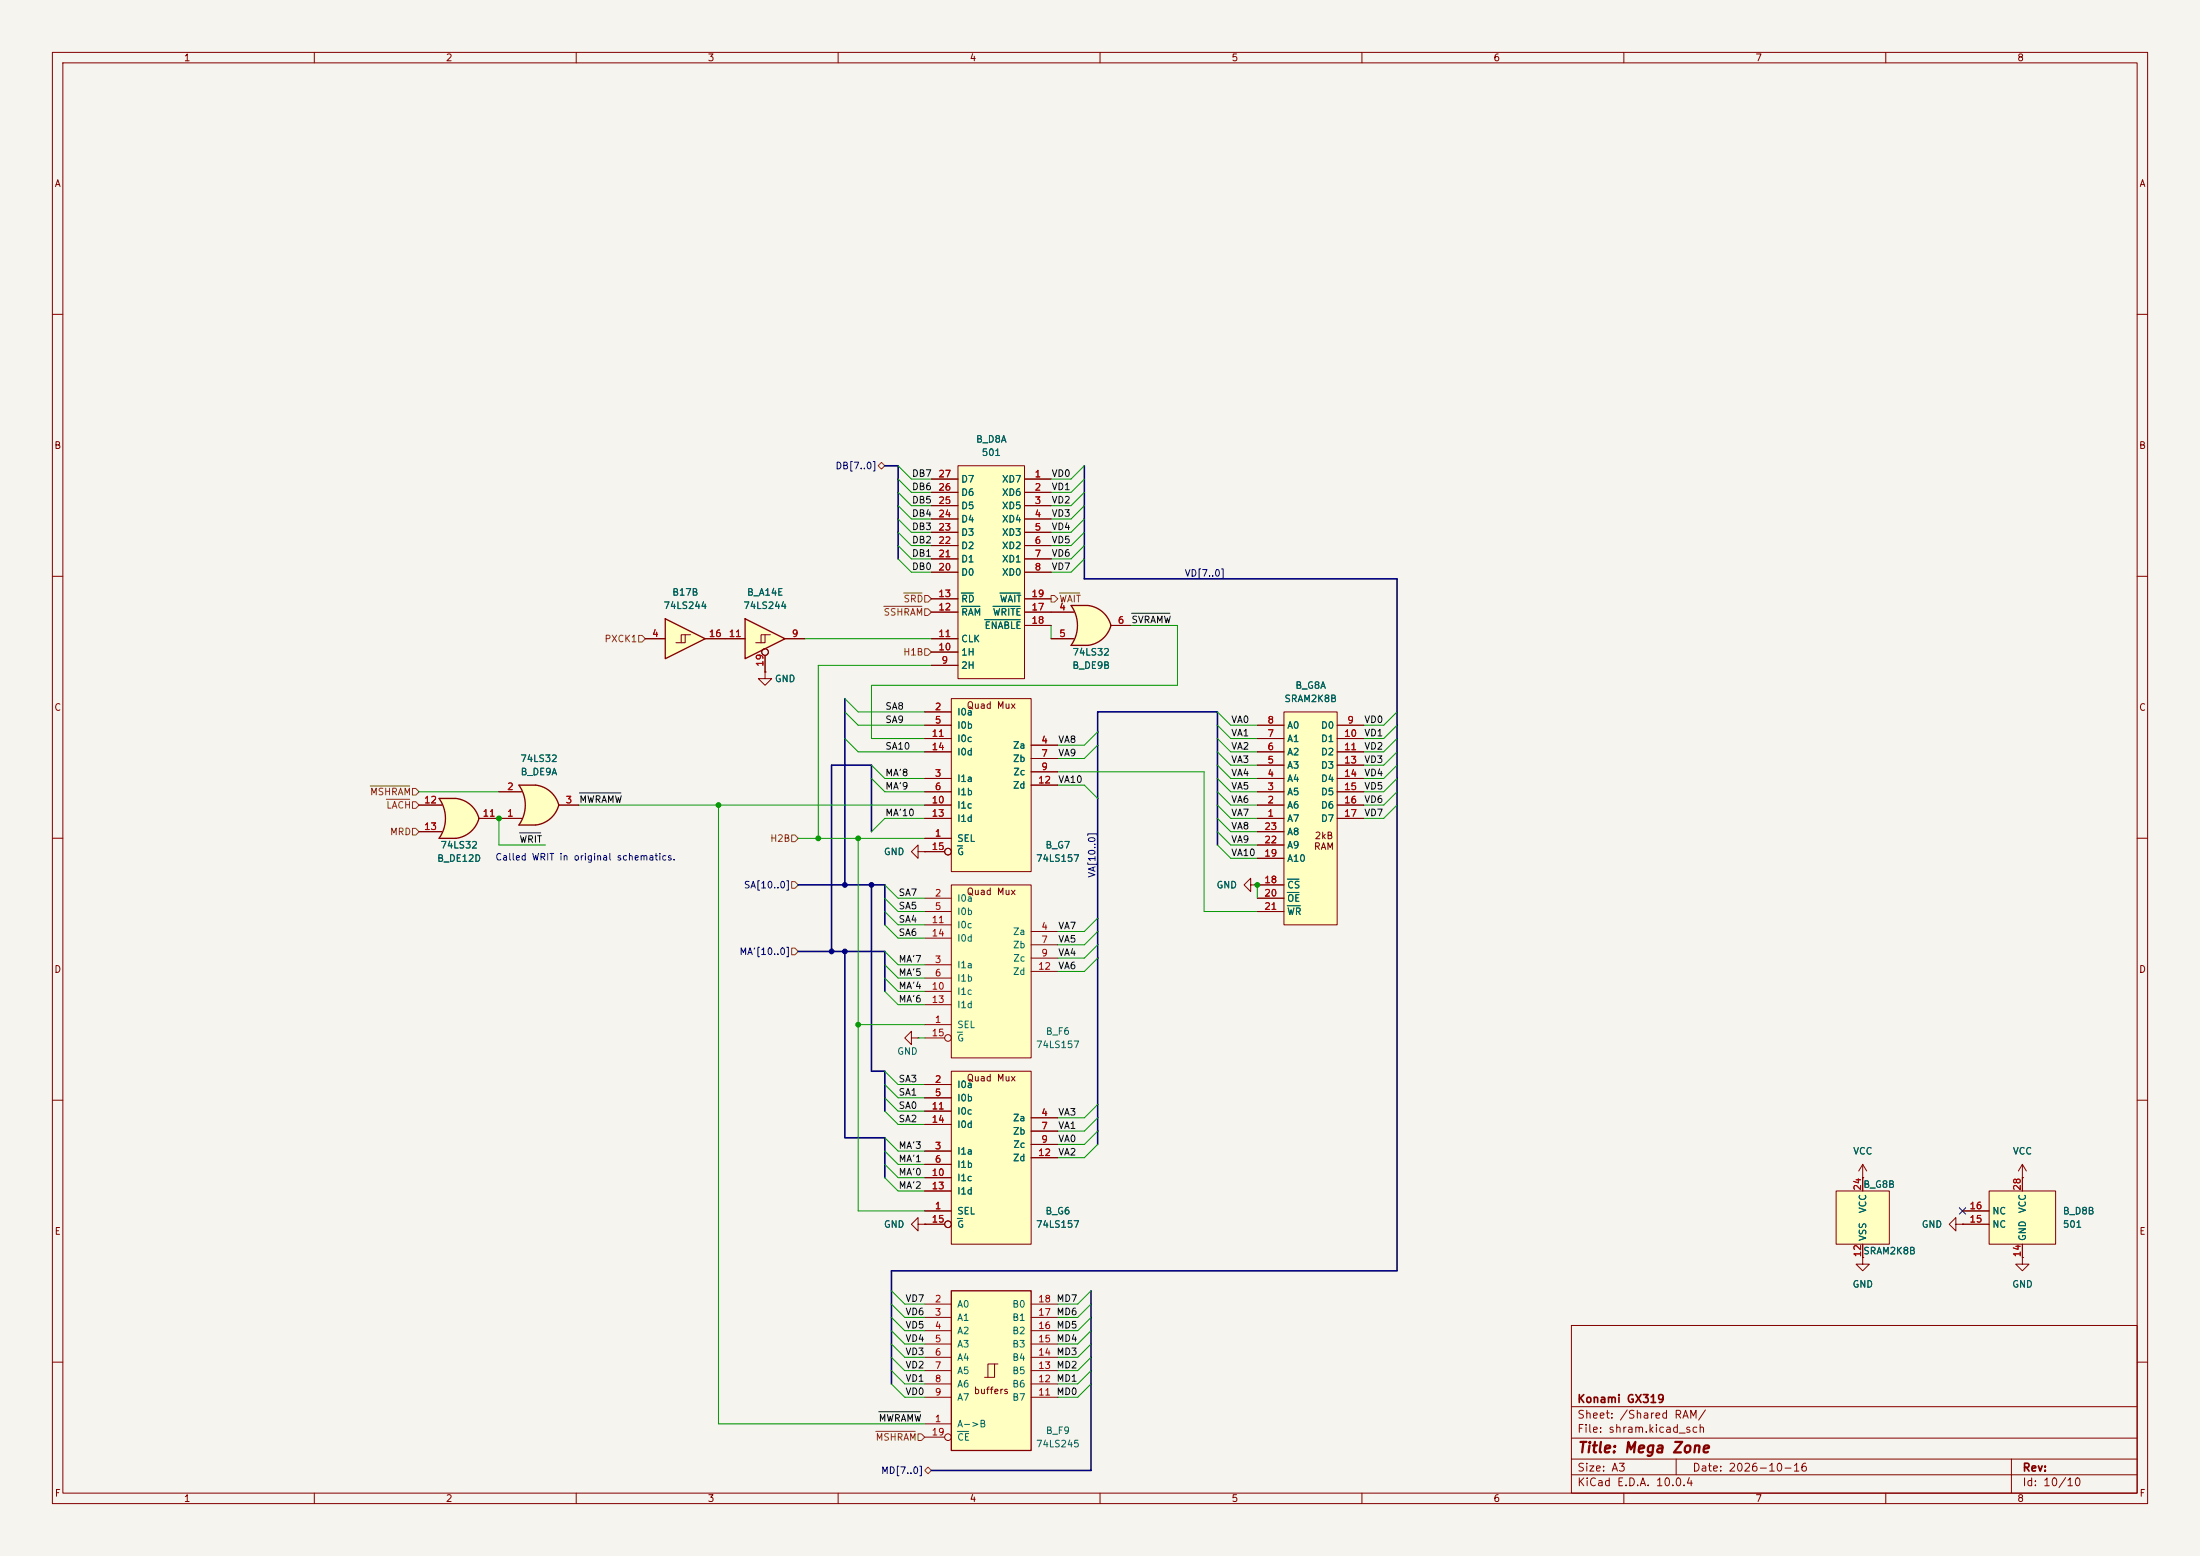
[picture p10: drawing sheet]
<svg xmlns="http://www.w3.org/2000/svg" width="420mm" height="297mm" viewBox="0 0 420 297" stroke-linecap="round" stroke-linejoin="round" font-family="sans-serif">
<path d="M0 0h420v297h-420z" fill="#f5f4ef" stroke="#f5f4ef" stroke-width=".19"/>
<g fill="none" stroke="#840000" stroke-width=".19">
<path d="M10 10h400v277h-400zM12 12h396v273h-396zM60 10v2M110 10v2M160 10v2M210 10v2M260 10v2M310 10v2M360 10v2M10 60h2M408 60h2M10 110h2"/>
<path d="M408 110h2M10 160h2M408 160h2M10 210h2M408 210h2M300 253h108v32h-108zM10 260h2M300 278.5h108M300 274.5h108M300 268.5h108M320 278.5v3M384 278.5v6.5"/>
<path d="M408 260h2M60 285v2M110 285v2M160 285v2M210 285v2M260 285v2M300 281.5h108M310 285v2M360 285v2"/>
</g>
<path d="M379.7 227.3h12.7v10.2h-12.7z" fill="#ffffc2"/>
<path d="M374.6 233.7h5.1M374.6 231.1h5.1M379.7 227.3h12.7v10.2h-12.7zM386.1 224.8v2.5M386.1 237.5v2.5" fill="none" stroke="#840000" stroke-width=".19"/>
<path d="M127 118.1l7.6 3.8-7.6 3.8z" fill="#ffffc2"/>
<path d="M127 118.1l7.6 3.8-7.6 3.8z" fill="none" stroke="#840000" stroke-width=".25"/>
<path d="M123.2 121.9h3.8M130.8 121.2v1.5h-1.8M131.8 121.2h-1.8v1.5M134.6 121.9h3.8" fill="none" stroke="#840000" stroke-width=".19"/>
<path d="M83.8 152.4h3.2M83.8 160h3.2" fill="none" stroke="#ffffc2" stroke-width=".19"/>
<g fill="#ffffc2" stroke="#ffffc2" stroke-width=".19">
<path d="M86.4 154.9l5 1.3a5.2 5.2 0 0 1-4.4 3.8z"/>
<path d="M87 152.4a5.1 5.1 0 0 1 4.4 3.8l-4.9 1.3z"/>
</g>
<path d="M83.8 152.4h3.2v7.6h-3.2a6.7 6.7 0 0 0 0-7.6z" fill="#ffffc2"/>
<path d="M83.8 152.4h3.2a5.1 5.1 0 0 1 4.4 3.8 5.2 5.2 0 0 1-4.4 3.8h-3.2a6.6 6.6 0 0 0 0-7.6z" fill="none" stroke="#840000" stroke-width=".25"/>
<path d="M80 153.7h4.3M80 158.8h4.3M91.4 156.2h3.8" fill="none" stroke="#840000" stroke-width=".19"/>
<path d="M350.5 227.3h10.2v10.2h-10.2z" fill="#ffffc2"/>
<path d="M350.5 227.3h10.2v10.2h-10.2zM355.6 224.8v2.5M355.6 237.5v2.5" fill="none" stroke="#840000" stroke-width=".19"/>
<path d="M99.1 157.5h3.1M99.1 149.9h3.1" fill="none" stroke="#ffffc2" stroke-width=".19"/>
<g fill="#ffffc2" stroke="#ffffc2" stroke-width=".19">
<path d="M102.3 149.9a5.2 5.2 0 0 1 4.4 3.8l-5 1.3z"/>
<path d="M101.7 152.4l5 1.3a5.1 5.1 0 0 1-4.4 3.8z"/>
</g>
<path d="M99.1 149.9h3.1v7.6h-3.1a6.6 6.6 0 0 0 0-7.6z" fill="#ffffc2"/>
<path d="M102.2 149.9h-3.1a6.6 6.6 0 0 1 0 7.6h3.1M102.3 149.9a5.2 5.2 0 0 1 4.4 3.8 5.2 5.2 0 0 1-4.4 3.8" fill="none" stroke="#840000" stroke-width=".25"/>
<path d="M95.2 156.2h4.4M95.2 151.1h4.4M106.7 153.7h3.8" fill="none" stroke="#840000" stroke-width=".19"/>
<path d="M204.5 115.6h3.1M204.5 123.2h3.1" fill="none" stroke="#ffffc2" stroke-width=".19"/>
<g fill="#ffffc2" stroke="#ffffc2" stroke-width=".19">
<path d="M207.1 118l5 1.4a5.2 5.2 0 0 1-4.4 3.8z"/>
<path d="M207.7 115.6a5.1 5.1 0 0 1 4.4 3.8l-5 1.3z"/>
</g>
<path d="M204.5 115.6h3.1v7.6h-3.1a6.7 6.7 0 0 0 0-7.6z" fill="#ffffc2"/>
<path d="M204.5 115.6h3.1a5.1 5.1 0 0 1 4.5 3.8 5.2 5.2 0 0 1-4.4 3.8h-3.2a6.6 6.6 0 0 0 0-7.6z" fill="none" stroke="#840000" stroke-width=".25"/>
<g fill="none" stroke="#840000" stroke-width=".19">
<path d="M200.7 116.8h4.3M212.1 119.4h3.8M200.7 121.9h4.3M355.6 224.8h.1M355.6 222.2l-.8 1.3M355.6 222.2l.8 1.3M355.6 222.2v2.6M386.1 224.8h.1M386.1 222.2l-.8 1.3M386.1 222.2l.7 1.3M386.1 222.2v2.6M355.6 240v1.3h1.3l-1.3 1.3-1.3-1.3h1.3"/>
<path d="M355.6 240h.1M386.1 240v1.3h1.2l-1.2 1.3-1.3-1.3h1.3M386.1 240h.1"/>
</g>
<path d="M181.6 246.4h15.2v30.5h-15.2z" fill="#ffffc2"/>
<g fill="none" stroke="#840000" stroke-width=".19">
<path d="M176.5 248.9h5.1M176.5 251.5h5.1M176.5 254h5.1M176.5 256.5h5.1M176.5 259.1h5.1M196.8 248.9h5.1M196.8 251.5h5.1M196.8 254h5.1M196.8 256.5h5.1M196.8 259.1h5.1M176.5 271.8h5.1M176.5 261.6h5.1"/>
<path d="M176.5 264.2h5.1M176.5 266.7h5.1M176.5 274.3h3.8M189.9 260.3h-1.3v2.6M190.5 260.3h-.6v2.6h-1.9M196.8 261.6h5.1M196.8 264.2h5.1M196.8 266.7h5.1"/>
<circle cx="181" cy="274.3" r=".63"/>
</g>
<path d="M181.6 246.4h15.2v30.5h-15.2z" fill="none" stroke="#840000" stroke-width=".25"/>
<path d="M182.8 273.2h2.1" fill="none" stroke="#006464" stroke-width=".19"/>
<path d="M181.6 133.4h15.2v33h-15.2z" fill="#ffffc2"/>
<g fill="none" stroke="#840000" stroke-width=".19">
<path d="M176.5 135.9h5.1M176.5 138.4h5.1M181.6 133.4h15.2v33h-15.2zM176.5 148.6h5.1M176.5 151.1h5.1M176.5 153.7h5.1M176.5 141h5.1M176.5 156.2h5.1M176.5 143.5h5.1M196.8 142.2h5.1M196.8 144.8h5.1M196.8 147.3h5.1"/>
<path d="M196.8 149.9h5.1M176.5 160h5.1M176.5 162.6h3.8"/>
<circle cx="181" cy="162.6" r=".63"/>
</g>
<path d="M182.8 161.5h1" fill="none" stroke="#006464" stroke-width=".19"/>
<path d="M182.9 88.9h12.7v40.6h-12.7z" fill="#ffffc2"/>
<g fill="none" stroke="#840000" stroke-width=".19">
<path d="M177.8 91.4h5.1M177.8 94h5.1M177.8 96.5h5.1M177.8 99.1h5.1M182.9 88.9h12.7v40.6h-12.7zM195.6 91.4h5.1M195.6 94h5.1M195.6 96.5h5.1M195.6 99.1h5.1M177.8 101.6h5.1M177.8 104.1h5.1M177.8 106.7h5.1"/>
<path d="M177.8 109.2h5.1M177.8 116.8h5.1M177.8 114.3h5.1M195.6 101.6h5.1M195.6 104.1h5.1M195.6 106.7h5.1M195.6 109.2h5.1M195.6 116.8h5.1M195.6 114.3h5.1M195.6 119.4h5.1M177.8 127h5.1M177.8 124.5h5.1"/>
<path d="M177.8 121.9h5.1M238.8 168.9v-1.3l-1.3 1.3 1.3 1.3v-1.3h1.2M240 168.9h.1"/>
</g>
<path d="M183.5 115.7h3.6M183.5 113.2h2.3M188 118.3h6.7M189.6 115.7h5.1M190.9 113.2h3.8" fill="none" stroke="#006464" stroke-width=".19"/>
<path d="M245.1 135.9h10.2v40.6h-10.2z" fill="#ffffc2"/>
<g fill="none" stroke="#840000" stroke-width=".19">
<path d="M240 138.4h5.1M245.1 135.9h10.2v40.6h-10.2zM255.3 138.4h5M240 156.2h5.1M240 153.7h5.1M240 151.1h5.1M240 148.6h5.1M240 146.1h5.1M240 143.5h5.1M240 141h5.1M240 158.8h5.1M255.3 156.2h5"/>
<path d="M255.3 153.7h5M255.3 151.1h5M255.3 148.6h5M255.3 146.1h5M255.3 143.5h5M255.3 141h5M240 168.9h5.1M240 163.8h5.1M240 171.5h5.1M240 174h5.1M240 161.3h5.1"/>
</g>
<path d="M245.7 167.8h2.3M245.7 170.3h2.3M245.7 172.9h2.5" fill="none" stroke="#006464" stroke-width=".19"/>
<path d="M181.6 168.9h15.2v33h-15.2z" fill="#ffffc2"/>
<g fill="none" stroke="#840000" stroke-width=".19">
<path d="M176.5 171.5h5.1M176.5 174h5.1M176.5 176.5h5.1M176.5 179.1h5.1M181.6 168.9h15.2v33h-15.2zM196.8 177.8h5.1M174 198.1v-1.2l-1.3 1.2 1.3 1.3v-1.3h1.3M175.3 198.1h.1M176.5 195.6h5.1M176.5 184.2h5.1M176.5 186.7h5.1M176.5 189.2h5.1"/>
<path d="M176.5 191.8h5.1M176.5 198.1h3.8M196.8 180.3h5.1M196.8 182.9h5.1M196.8 185.4h5.1"/>
<circle cx="181" cy="198.1" r=".63"/>
</g>
<path d="M182.8 197h1" fill="none" stroke="#006464" stroke-width=".19"/>
<path d="M181.6 204.5h15.2v33h-15.2z" fill="#ffffc2"/>
<g fill="none" stroke="#840000" stroke-width=".19">
<path d="M175.3 162.6v-1.3l-1.3 1.3 1.3 1.2v-1.2h1.2M176.5 162.6h.1M176.5 207h5.1M176.5 219.7h5.1M176.5 209.6h5.1M176.5 212.1h5.1M176.5 214.6h5.1M181.6 204.5h15.2v33h-15.2zM196.8 213.4h5.1M196.8 215.9h5.1M196.8 218.4h5.1M175.3 233.7v-1.3l-1.3 1.3 1.3 1.2v-1.2h1.2"/>
<path d="M176.5 233.7h.1M176.5 231.1h5.1M176.5 222.2h5.1M176.5 224.8h5.1M176.5 227.3h5.1M176.5 233.7h3.8M196.8 221h5.1"/>
<circle cx="181" cy="233.7" r=".63"/>
</g>
<path d="M182.8 232.6h1" fill="none" stroke="#006464" stroke-width=".19"/>
<path d="M142.2 118.1l7.7 3.8-7.7 3.8z" fill="#ffffc2"/>
<path d="M142.2 118.1l7.7 3.8-7.7 3.8z" fill="none" stroke="#840000" stroke-width=".25"/>
<g fill="none" stroke="#840000" stroke-width=".19">
<path d="M177.8 91.4h5.1M177.8 94h5.1M177.8 96.5h5.1M177.8 99.1h5.1M195.6 91.4h5.1M195.6 94h5.1M195.6 96.5h5.1M195.6 99.1h5.1M177.8 116.8h5.1M177.8 101.6h5.1M177.8 104.1h5.1M177.8 106.7h5.1"/>
<path d="M177.8 109.2h5.1M177.8 114.3h5.1M195.6 116.8h9.4M195.6 119.4h5.1M195.6 101.6h5.1M195.6 104.1h5.1M195.6 106.7h5.1M195.6 109.2h5.1M195.6 114.3h5.1M212.1 119.4h3.8M123.2 121.9h3.8M134.6 121.9h7.6"/>
<path d="M146 121.2v1.5h-1.7M146 128.3v1.2h1.3l-1.3 1.3-1.2-1.3h1.2M146 128.3h.1M146 125.1v3.2M147.1 121.2h-1.8v1.5M149.9 121.9h3.8M176.5 135.9h5.1M176.5 138.4h5.1M177.8 121.9h5.1M177.8 127h5.1M177.8 124.5h5.1M200.7 121.9h4.3"/>
<path d="M240 138.4h5.1M255.3 138.4h5M80 153.7h4.3M80 158.8h4.3M91.4 156.2h8.2M95.2 151.1h4.4M106.7 153.7h3.8M176.5 156.2h5.1M176.5 151.1h5.1M176.5 153.7h5.1M176.5 148.6h5.1M176.5 141h5.1"/>
<path d="M176.5 143.5h5.1M196.8 142.2h5.1M196.8 144.8h5.1M196.8 147.3h5.1M196.8 149.9h5.1M240 156.2h5.1M240 151.1h5.1M240 153.7h5.1M240 158.8h5.1M240 148.6h5.1M240 141h5.1M240 143.5h5.1"/>
<path d="M240 146.1h5.1M255.3 156.2h5M255.3 151.1h5M255.3 153.7h5M255.3 148.6h5M255.3 141h5M255.3 143.5h5M255.3 146.1h5M176.5 162.6h.1M176.5 160h5.1M176.5 162.6h3.8M240 168.9h.1"/>
<path d="M240 168.9h5.1M240 163.8h5.1M240 171.5h5.1M240 174h5.1M240 161.3h5.1M176.5 207h5.1M176.5 219.7h5.1M176.5 209.6h5.1M176.5 212.1h5.1M176.5 214.6h5.1M196.8 213.4h5.1M196.8 215.9h5.1"/>
<path d="M196.8 218.4h5.1M176.5 233.7h.1M176.5 231.1h5.1M176.5 222.2h5.1M176.5 224.8h5.1M176.5 227.3h5.1M176.5 233.7h3.8M196.8 221h5.1M355.6 224.8h.1M355.6 224.8v2.5M355.6 237.5v2.5M373.4 233.7v-1.3l-1.3 1.3 1.3 1.2v-1.2h1.2"/>
<path d="M374.6 233.7h.1M374.6 231.1h5.1M374.6 233.7h5.1M386.1 224.8h.1M386.1 224.8v2.5M386.1 237.5v2.5M355.6 240h.1M386.1 240h.1"/>
<circle cx="146" cy="124.5" r=".63"/>
<circle cx="181" cy="162.6" r=".63"/>
<circle cx="181" cy="233.7" r=".63"/>
</g>
<g fill="none" stroke="#725600" stroke-width=".19">
<path d="M167.6 88.9l.7-.6 .6 .6-.6 .6zM168.7 115.7h7.3M172.5 113.2h3.5M176.5 116.2h.7l.6 .6-.6 .7h-.7zM176.5 113.7h.7l.6 .6-.6 .6h-.7zM200.7 113.7h.6l.6 .6-.6 .6h-.6zM202.2 113.2h3.9M121.9 121.3h.7l.6 .6-.6 .7h-.7zM176.5 123.8h.7l.6 .7-.6 .6h-.7zM70.7 150h7.5M73.8 152.6h4.4M78.7 158.1h.7l.6 .7-.6 .6h-.7z"/>
<path d="M78.7 153h.7l.6 .7-.6 .6h-.7zM78.7 150.5h.7l.6 .6-.6 .7h-.7zM151.1 159.4h.7l.6 .6-.6 .7h-.7zM151.1 168.3h.7l.6 .6-.6 .6h-.7zM151.1 181h.7l.6 .6-.6 .6h-.7zM167.2 273.2h7.5M175.3 273.7h.6l.6 .6-.6 .7h-.6zM176.5 280.7l.7-.7 .6 .7-.6 .6z"/>
</g>
<path d="M216 117.1h7.3M99.2 159h4M110.6 151.4h7.9M167.8 269.5h7.9" fill="none" stroke="#0f0f0f" stroke-width=".19"/>
<path d="M168.9 88.9h2.5v17.8M207 88.9v21.6h59.7v132.1h-96.5v21.6M161.3 133.4v35.5M166.4 158.8v-12.7h-7.7v35.5M152.4 168.9h16.5v7.6M166.4 168.9v35.6h2.5v7.6M232.4 161.3v-25.4h-22.9v82.5M152.4 181.6h16.5v7.6M161.3 181.6v35.6h7.6v7.6M208.3 246.4v34.3h-30.5" fill="none" stroke="#000084" stroke-width=".3"/>
<g fill="none" stroke="#009600" stroke-width=".19">
<path d="M171.4 88.9l2.6 2.5h3.8M171.4 94l2.6 2.5h3.8M171.4 91.4l2.6 2.6h3.8M171.4 96.5l2.6 2.6h3.8M171.4 99.1l2.6 2.5h3.8M207 88.9l-2.5 2.5h-3.8M207 94l-2.5 2.5h-3.8M207 91.4l-2.5 2.6h-3.8M207 96.5l-2.5 2.6h-3.8M207 99.1l-2.5 2.5h-3.8M171.4 104.1l2.6 2.6h3.8M171.4 106.7l2.6 2.5h3.8"/>
<path d="M171.4 101.6l2.6 2.5h3.8M200.7 119.4v2.5M207 104.1l-2.5 2.6h-3.8M207 106.7l-2.5 2.5h-3.8M207 101.6l-2.5 2.5h-3.8M215.9 119.4h8.9v11.4h-58.4v10.2h10.1M153.7 121.9h24.1M161.3 135.9l2.5 2.5h12.7M161.3 133.4l2.5 2.5h12.7M177.8 127h-21.6v33M209.5 139.7l-2.5 2.5h-5.1M232.4 135.9l2.5 2.5h5.1"/>
<path d="M232.4 138.4l2.5 2.6h5.1M266.7 135.9l-2.5 2.5h-3.9M266.7 138.4l-2.5 2.6h-3.9M80 151.1h15.2M95.2 156.2v5.1h8.9M110.5 153.7h66M137.2 153.7v118.1h39.3M161.3 141l2.5 2.5h12.7M166.4 146.1l2.5 2.5h7.6M166.4 148.6l2.5 2.5h7.6M176.5 156.2h-7.6l-2.5 2.6M201.9 147.3h28v26.7h10.1"/>
<path d="M201.9 149.9h5.1l2.5 2.5M209.5 142.2l-2.5 2.6h-5.1M232.4 158.8l2.5 2.5h5.1M232.4 146.1l2.5 2.5h5.1M232.4 153.7l2.5 2.5h5.1M232.4 141l2.5 2.5h5.1M232.4 156.2l2.5 2.6h5.1M232.4 151.1l2.5 2.6h5.1M232.4 148.6l2.5 2.5h5.1M232.4 143.5l2.5 2.6h5.1M266.7 146.1l-2.5 2.5h-3.9M266.7 153.7l-2.5 2.5h-3.9"/>
<path d="M266.7 141l-2.5 2.5h-3.9M266.7 151.1l-2.5 2.6h-3.9M266.7 148.6l-2.5 2.5h-3.9M266.7 143.5l-2.5 2.6h-3.9M152.4 160h24.1M163.8 160v71.1h12.7M168.9 171.5l2.5 2.5h5.1M168.9 168.9l2.5 2.6h5.1M168.9 176.5l2.5 2.6h5.1M168.9 174l2.5 2.5h5.1M209.5 175.3l-2.5 2.5h-5.1M209.5 177.8l-2.5 2.5h-5.1"/>
<path d="M232.4 161.3l2.5 2.5h5.1M240 168.9v2.6M163.8 195.6h12.7M168.9 184.2l2.5 2.5h5.1M168.9 181.6l2.5 2.6h5.1M168.9 189.2l2.5 2.6h5.1M168.9 186.7l2.5 2.5h5.1M175.3 198.1h1.2M209.5 182.9l-2.5 2.5h-5.1M209.5 180.3l-2.5 2.6h-5.1M168.9 209.6l2.5 2.5h5.1M168.9 212.1l2.5 2.5h5.1"/>
<path d="M168.9 217.2l2.5 2.5h5.1M168.9 207l2.5 2.6h5.1M168.9 204.5l2.5 2.5h5.1M168.9 219.7l2.5 2.5h5.1M209.5 213.4l-2.5 2.5h-5.1M209.5 210.8l-2.5 2.6h-5.1M209.5 215.9l-2.5 2.5h-5.1M209.5 218.4l-2.5 2.6h-5.1M168.9 222.2l2.5 2.6h5.1M168.9 224.8l2.5 2.5h5.1M170.2 251.5l2.5 2.5h3.8M170.2 254l2.5 2.5h3.8"/>
<path d="M170.2 248.9l2.5 2.6h3.8M170.2 246.4l2.5 2.5h3.8M170.2 256.5l2.5 2.6h3.8M170.2 259.1l2.5 2.5h3.8M208.3 251.5l-2.6 2.5h-3.8M208.3 254l-2.6 2.5h-3.8M208.3 248.9l-2.6 2.6h-3.8M208.3 246.4l-2.6 2.5h-3.8M208.3 256.5l-2.6 2.6h-3.8M208.3 259.1l-2.6 2.5h-3.8M170.2 261.6l2.5 2.6h3.8M170.2 264.2l2.5 2.5h3.8"/>
<path d="M208.3 261.6l-2.6 2.6h-3.8M208.3 264.2l-2.6 2.5h-3.8"/>
</g>
<path d="M374 230.5l1.3 1.2M375.3 230.5l-1.3 1.2" fill="none" stroke="#000084" stroke-width=".19"/>
<path d="M183.5 115.7h3.6M183.5 113.2h2.3M188 118.3h6.7M189.6 115.7h5.1M190.9 113.2h3.8M182.8 161.5h1M245.7 167.8h2.3M245.7 170.3h2.3M245.7 172.9h2.5M182.8 232.6h1" fill="none" stroke="#006464" stroke-width=".19"/>
<g fill="#009600" stroke="#009600" stroke-width=".19">
<circle cx="137.2" cy="153.7" r=".46"/>
<circle cx="163.8" cy="160" r=".46"/>
<circle cx="156.2" cy="160" r=".46"/>
<circle cx="95.2" cy="156.2" r=".46"/>
<circle cx="163.8" cy="195.6" r=".46"/>
<circle cx="240" cy="168.9" r=".46"/>
</g>
<g fill="#000084" stroke="#000084" stroke-width=".19">
<circle cx="161.3" cy="181.6" r=".46"/>
<circle cx="161.3" cy="168.9" r=".46"/>
<circle cx="158.7" cy="181.6" r=".46"/>
<circle cx="166.4" cy="168.9" r=".46"/>
</g>
<text font-size="2" fill="#840000" x="301" y="277.8">Title: Mega Zone</text>
<g font-size="1.5" fill="#840000">
<text x="301" y="268.1">Konami GX319</text>
<text x="301" y="273.8">File: shram.kicad_sch</text>
<text x="301" y="271.1">Sheet: /Shared RAM/</text>
<text x="301" y="281.2">Size: A3</text>
<text x="323" y="281.2">Date: 2026-10-16</text>
<text x="386" y="281.2">Rev:</text>
<text x="301" y="284">KiCad E.D.A. 10.0.4</text>
<text x="386" y="284">Id: 10/10</text>
</g>
<g font-size="1.3" fill="#840000">
<text x="35" y="12">1</text>
<text x="85" y="12">2</text>
<text x="135" y="12">3</text>
<text x="185" y="12">4</text>
<text x="235" y="12">5</text>
<text x="285" y="12">6</text>
<text x="335" y="12">7</text>
<text x="385" y="12">8</text>
<text x="10.3" y="36">A</text>
<text x="408.3" y="36">A</text>
<text x="10.3" y="86">B</text>
<text x="408.2" y="86">B</text>
<text x="10.3" y="136">C</text>
<text x="184.4" y="135.6">Quad Mux</text>
<text x="408.2" y="136">C</text>
<text x="250.9" y="160.5">2kB</text>
<text x="250.7" y="162.5">RAM</text>
<text x="184.4" y="171.2">Quad Mux</text>
<text x="10.3" y="186">D</text>
<text x="408.2" y="186">D</text>
<text x="184.4" y="206.7">Quad Mux</text>
<text x="10.3" y="236">E</text>
<text x="408.3" y="236">E</text>
<text x="185.8" y="266.4">buffers</text>
<text x="10.3" y="286">F</text>
<text x="35" y="287">1</text>
<text x="85" y="287">2</text>
<text x="135" y="287">3</text>
<text x="185" y="287">4</text>
<text x="235" y="287">5</text>
<text x="285" y="287">6</text>
<text x="335" y="287">7</text>
<text x="385" y="287">8</text>
<text x="408.3" y="286">F</text>
</g>
<g font-size="1.3" fill="#000084">
<text x="159.4" y="89.9">DB[7..0]</text>
<text x="226.1" y="110.4">VD[7..0]</text>
<text x="209.4" y="167.6" transform="rotate(-90 209.4 167.6)">VA[10..0]</text>
<text x="141.9" y="169.9">SA[10..0]</text>
<text x="141.1" y="182.6">MA'[10..0]</text>
<text x="168.1" y="281.6">MD[7..0]</text>
</g>
<g font-size="1.3" fill="#006464">
<text x="186.2" y="84.8">B_D8A</text>
<text x="187.3" y="87.3">501</text>
<text x="183.4" y="95">D6</text>
<text x="183.4" y="92.4">D7</text>
<text x="191.2" y="92.4">XD7</text>
<text x="191.2" y="95">XD6</text>
<text x="183.4" y="100">D4</text>
<text x="183.4" y="97.5">D5</text>
<text x="191.2" y="97.5">XD5</text>
<text x="191.2" y="100">XD4</text>
<text x="183.4" y="107.7">D1</text>
<text x="183.4" y="105.1">D2</text>
<text x="183.4" y="102.6">D3</text>
<text x="191.2" y="102.6">XD3</text>
<text x="191.2" y="105.1">XD2</text>
<text x="191.2" y="107.7">XD1</text>
<text x="183.4" y="110.2">D0</text>
<text x="191.2" y="110.2">XD0</text>
<text x="126.6" y="116.5">74LS244</text>
<text x="128.2" y="114">B17B</text>
<text x="141.8" y="116.5">74LS244</text>
<text x="142.5" y="114">B_A14E</text>
<text x="183.4" y="117.8">RAM</text>
<text x="183.4" y="115.3">RD</text>
<text x="189.4" y="117.8">WRITE</text>
<text x="190.8" y="115.3">WAIT</text>
<text x="183.4" y="125.4">1H</text>
<text x="183.4" y="122.9">CLK</text>
<text x="187.9" y="120.4">ENABLE</text>
<text x="204.6" y="125.4">74LS32</text>
<text x="147.8" y="130.5">GND</text>
<text x="183.4" y="128">2H</text>
<text x="204.6" y="128">B_DE9B</text>
<text x="247.2" y="131.8">B_G8A</text>
<text x="182.6" y="136.9">I0a</text>
<text x="245.1" y="134.3">SRAM2K8B</text>
<text x="182.6" y="139.4">I0b</text>
<text x="182.6" y="141.9">I0c</text>
<text x="193.3" y="143.2">Za</text>
<text x="245.6" y="141.9">A1</text>
<text x="245.6" y="139.4">A0</text>
<text x="252.1" y="139.4">D0</text>
<text x="252.1" y="141.9">D1</text>
<text x="99.2" y="145.8">74LS32</text>
<text x="99.3" y="148.3">B_DE9A</text>
<text x="182.6" y="149.6">I1a</text>
<text x="182.6" y="144.5">I0d</text>
<text x="193.3" y="145.8">Zb</text>
<text x="193.3" y="148.3">Zc</text>
<text x="245.6" y="149.6">A4</text>
<text x="245.6" y="147">A3</text>
<text x="245.6" y="144.5">A2</text>
<text x="252.1" y="144.5">D2</text>
<text x="252.1" y="147">D3</text>
<text x="252.1" y="149.6">D4</text>
<text x="182.6" y="152.1">I1b</text>
<text x="182.6" y="154.6">I1c</text>
<text x="193.3" y="150.8">Zd</text>
<text x="245.6" y="154.6">A6</text>
<text x="245.6" y="152.1">A5</text>
<text x="252.1" y="152.1">D5</text>
<text x="252.1" y="154.6">D6</text>
<text x="182.6" y="161">SEL</text>
<text x="182.6" y="157.2">I1d</text>
<text x="245.6" y="157.2">A7</text>
<text x="245.6" y="159.7">A8</text>
<text x="252.1" y="157.2">D7</text>
<text x="83.4" y="164.8">B_DE12D</text>
<text x="84" y="162.3">74LS32</text>
<text x="168.6" y="163.5">GND</text>
<text x="182.6" y="163.5">G</text>
<text x="197.7" y="164.8">74LS157</text>
<text x="199.5" y="162.3">B_G7</text>
<text x="245.6" y="164.8">A10</text>
<text x="245.6" y="162.3">A9</text>
<text x="182.6" y="172.4">I0a</text>
<text x="232.1" y="169.9">GND</text>
<text x="245.6" y="169.9">CS</text>
<text x="245.6" y="172.4">OE</text>
<text x="182.6" y="175">I0b</text>
<text x="182.6" y="177.5">I0c</text>
<text x="193.3" y="178.8">Za</text>
<text x="245.6" y="175">WR</text>
<text x="182.6" y="185.1">I1a</text>
<text x="182.6" y="180">I0d</text>
<text x="193.3" y="181.3">Zb</text>
<text x="193.3" y="183.9">Zc</text>
<text x="182.6" y="187.7">I1b</text>
<text x="182.6" y="190.2">I1c</text>
<text x="193.3" y="186.4">Zd</text>
<text x="182.6" y="196.6">SEL</text>
<text x="182.6" y="192.7">I1d</text>
<text x="199.6" y="197.8">B_F6</text>
<text x="171.2" y="201.6">GND</text>
<text x="182.6" y="199.1">G</text>
<text x="197.7" y="200.4">74LS157</text>
<text x="182.6" y="208">I0a</text>
<text x="182.6" y="210.5">I0b</text>
<text x="182.6" y="213.1">I0c</text>
<text x="182.6" y="215.6">I0d</text>
<text x="193.3" y="214.3">Za</text>
<text x="182.6" y="220.7">I1a</text>
<text x="193.3" y="216.9">Zb</text>
<text x="193.3" y="222">Zd</text>
<text x="193.3" y="219.4">Zc</text>
<text x="353.7" y="220.7">VCC</text>
<text x="384.2" y="220.7">VCC</text>
<text x="182.6" y="223.2">I1b</text>
<text x="182.6" y="225.8">I1c</text>
<text x="355.6" y="227">B_G8B</text>
<text x="182.6" y="232.1">SEL</text>
<text x="182.6" y="228.3">I1d</text>
<text x="199.5" y="232.1">B_G6</text>
<text x="356.6" y="231.7" transform="rotate(-90 356.6 231.7)">VCC</text>
<text x="380.2" y="232.1">NC</text>
<text x="387.1" y="231.7" transform="rotate(-90 387.1 231.7)">VCC</text>
<text x="393.7" y="232.1">B_D8B</text>
<text x="168.6" y="234.7">GND</text>
<text x="182.6" y="234.7">G</text>
<text x="197.7" y="234.7">74LS157</text>
<text x="355.6" y="239.7">SRAM2K8B</text>
<text x="356.6" y="237" transform="rotate(-90 356.6 237)">VSS</text>
<text x="366.8" y="234.7">GND</text>
<text x="380.2" y="234.7">NC</text>
<text x="387.1" y="237" transform="rotate(-90 387.1 237)">GND</text>
<text x="393.7" y="234.7">501</text>
<text x="182.6" y="249.9">A0</text>
<text x="193.2" y="249.9">B0</text>
<text x="353.6" y="246.1">GND</text>
<text x="384" y="246.1">GND</text>
<text x="182.6" y="252.4">A1</text>
<text x="182.6" y="255">A2</text>
<text x="182.6" y="257.5">A3</text>
<text x="193.2" y="257.5">B3</text>
<text x="193.2" y="255">B2</text>
<text x="193.2" y="252.4">B1</text>
<text x="182.6" y="260.1">A4</text>
<text x="182.6" y="262.6">A5</text>
<text x="193.2" y="262.6">B5</text>
<text x="193.2" y="260.1">B4</text>
<text x="182.6" y="265.1">A6</text>
<text x="182.6" y="267.7">A7</text>
<text x="193.2" y="267.7">B7</text>
<text x="193.2" y="265.1">B6</text>
<text x="182.6" y="272.8">A-&gt;B</text>
<text x="182.6" y="275.3">CE</text>
<text x="199.6" y="274">B_F9</text>
<text x="197.7" y="276.6">74LS245</text>
</g>
<g font-size="1.3" fill="#0f0f0f">
<text x="174" y="93.9">DB6</text>
<text x="174" y="91.3">DB7</text>
<text x="200.7" y="93.9">VD1</text>
<text x="200.7" y="91.3">VD0</text>
<text x="174" y="98.9">DB4</text>
<text x="174" y="96.4">DB5</text>
<text x="174" y="101.5">DB3</text>
<text x="200.7" y="96.4">VD2</text>
<text x="200.7" y="98.9">VD3</text>
<text x="200.7" y="101.5">VD4</text>
<text x="174" y="106.6">DB1</text>
<text x="174" y="104">DB2</text>
<text x="200.7" y="106.6">VD6</text>
<text x="200.7" y="104">VD5</text>
<text x="174" y="109.1">DB0</text>
<text x="200.7" y="109.1">VD7</text>
<text x="215.9" y="119.3">SVRAMW</text>
<text x="168.9" y="135.8">SA8</text>
<text x="168.9" y="143.4">SA10</text>
<text x="168.9" y="138.3">SA9</text>
<text x="201.9" y="142.1">VA8</text>
<text x="234.9" y="143.4">VA2</text>
<text x="234.9" y="140.8">VA1</text>
<text x="234.9" y="138.3">VA0</text>
<text x="260.3" y="143.4">VD2</text>
<text x="260.3" y="140.8">VD1</text>
<text x="260.3" y="138.3">VD0</text>
<text x="168.9" y="148.5">MA'8</text>
<text x="201.9" y="144.7">VA9</text>
<text x="201.9" y="149.7">VA10</text>
<text x="234.9" y="148.5">VA4</text>
<text x="234.9" y="145.9">VA3</text>
<text x="260.3" y="145.9">VD3</text>
<text x="260.3" y="148.5">VD4</text>
<text x="110.5" y="153.5">MWRAMW</text>
<text x="168.9" y="151">MA'9</text>
<text x="234.9" y="151">VA5</text>
<text x="234.9" y="153.5">VA6</text>
<text x="260.3" y="153.5">VD6</text>
<text x="260.3" y="151">VD5</text>
<text x="99.1" y="161.2">WRIT</text>
<text x="168.9" y="156.1">MA'10</text>
<text x="234.9" y="156.1">VA7</text>
<text x="234.9" y="158.6">VA8</text>
<text x="234.9" y="161.2">VA9</text>
<text x="260.3" y="156.1">VD7</text>
<text x="234.9" y="163.7">VA10</text>
<text x="171.4" y="171.3">SA7</text>
<text x="171.4" y="173.9">SA5</text>
<text x="171.4" y="176.4">SA4</text>
<text x="171.4" y="178.9">SA6</text>
<text x="201.9" y="177.7">VA7</text>
<text x="171.4" y="184">MA'7</text>
<text x="201.9" y="180.2">VA5</text>
<text x="201.9" y="182.8">VA4</text>
<text x="201.9" y="185.3">VA6</text>
<text x="171.4" y="189.1">MA'4</text>
<text x="171.4" y="186.6">MA'5</text>
<text x="171.4" y="191.6">MA'6</text>
<text x="171.4" y="209.4">SA1</text>
<text x="171.4" y="206.9">SA3</text>
<text x="171.4" y="214.5">SA2</text>
<text x="171.4" y="212">SA0</text>
<text x="201.9" y="213.2">VA3</text>
<text x="201.9" y="215.8">VA1</text>
<text x="171.4" y="219.6">MA'3</text>
<text x="201.9" y="220.9">VA2</text>
<text x="201.9" y="218.3">VA0</text>
<text x="171.4" y="224.7">MA'0</text>
<text x="171.4" y="227.2">MA'2</text>
<text x="171.4" y="222.1">MA'1</text>
<text x="172.8" y="248.8">VD7</text>
<text x="172.8" y="251.3">VD6</text>
<text x="201.6" y="251.3">MD6</text>
<text x="201.6" y="248.8">MD7</text>
<text x="172.8" y="256.4">VD4</text>
<text x="172.8" y="253.9">VD5</text>
<text x="201.6" y="256.4">MD4</text>
<text x="201.6" y="253.9">MD5</text>
<text x="172.8" y="261.5">VD2</text>
<text x="172.8" y="259">VD3</text>
<text x="201.6" y="259">MD3</text>
<text x="201.6" y="261.5">MD2</text>
<text x="172.8" y="264">VD1</text>
<text x="172.8" y="266.6">VD0</text>
<text x="201.6" y="264">MD1</text>
<text x="201.6" y="266.6">MD0</text>
<text x="167.6" y="271.7">MWRAMW</text>
</g>
<g font-size="1.3" fill="#a90000">
<text x="179" y="94">26</text>
<text x="179" y="91.4">27</text>
<text x="197.4" y="91.4">1</text>
<text x="197.4" y="94">2</text>
<text x="179" y="101.6">23</text>
<text x="179" y="99">24</text>
<text x="179" y="96.5">25</text>
<text x="197.4" y="96.5">3</text>
<text x="197.4" y="99">4</text>
<text x="197.4" y="101.6">5</text>
<text x="179" y="106.7">21</text>
<text x="179" y="104.1">22</text>
<text x="197.4" y="104.1">6</text>
<text x="197.4" y="106.7">7</text>
<text x="179" y="109.2">20</text>
<text x="197.4" y="109.2">8</text>
<text x="179" y="116.8">12</text>
<text x="179" y="114.3">13</text>
<text x="196.8" y="116.8">17</text>
<text x="196.8" y="119.4">18</text>
<text x="196.8" y="114.3">19</text>
<text x="202.1" y="116.8">4</text>
<text x="213.3" y="119.4">6</text>
<text x="124.4" y="121.9">4</text>
<text x="135.2" y="121.9">16</text>
<text x="139" y="121.9">11</text>
<text x="151.1" y="121.9">9</text>
<text x="179" y="124.4">10</text>
<text x="179" y="121.9">11</text>
<text x="202.1" y="121.9">5</text>
<text x="146" y="127.4" transform="rotate(-90 146 127.4)">19</text>
<text x="179.6" y="127">9</text>
<text x="178.4" y="135.9">2</text>
<text x="177.8" y="140.9">11</text>
<text x="177.8" y="143.5">14</text>
<text x="178.4" y="138.4">5</text>
<text x="198.7" y="142.2">4</text>
<text x="241.9" y="143.5">6</text>
<text x="241.9" y="140.9">7</text>
<text x="241.9" y="138.4">8</text>
<text x="256.5" y="140.9">10</text>
<text x="256.5" y="143.5">11</text>
<text x="257.1" y="138.4">9</text>
<text x="178.4" y="148.6">3</text>
<text x="198.1" y="149.8">12</text>
<text x="198.7" y="144.8">7</text>
<text x="198.7" y="147.3">9</text>
<text x="241.9" y="148.6">4</text>
<text x="241.9" y="146">5</text>
<text x="256.5" y="146">13</text>
<text x="256.5" y="148.6">14</text>
<text x="80.9" y="153.6">12</text>
<text x="96.7" y="151.1">2</text>
<text x="107.9" y="153.6">3</text>
<text x="177.8" y="153.6">10</text>
<text x="178.4" y="151.1">6</text>
<text x="241.9" y="153.6">2</text>
<text x="241.9" y="151.1">3</text>
<text x="256.5" y="151.1">15</text>
<text x="256.5" y="153.6">16</text>
<text x="80.9" y="158.7">13</text>
<text x="92" y="156.2">11</text>
<text x="96.7" y="156.2">1</text>
<text x="177.8" y="156.2">13</text>
<text x="178.4" y="160">1</text>
<text x="241.3" y="161.3">22</text>
<text x="241.3" y="158.7">23</text>
<text x="241.9" y="156.2">1</text>
<text x="256.5" y="156.2">17</text>
<text x="177.8" y="162.5">15</text>
<text x="241.3" y="163.8">19</text>
<text x="178.4" y="171.4">2</text>
<text x="178.4" y="174">5</text>
<text x="241.3" y="168.9">18</text>
<text x="241.3" y="171.4">20</text>
<text x="241.3" y="174">21</text>
<text x="177.8" y="176.5">11</text>
<text x="177.8" y="179">14</text>
<text x="198.7" y="177.8">4</text>
<text x="178.4" y="184.1">3</text>
<text x="198.1" y="185.4">12</text>
<text x="198.7" y="180.3">7</text>
<text x="198.7" y="182.9">9</text>
<text x="177.8" y="189.2">10</text>
<text x="177.8" y="191.7">13</text>
<text x="178.4" y="186.7">6</text>
<text x="178.4" y="195.6">1</text>
<text x="177.8" y="198.1">15</text>
<text x="178.4" y="207">2</text>
<text x="178.4" y="209.5">5</text>
<text x="177.8" y="212.1">11</text>
<text x="177.8" y="214.6">14</text>
<text x="198.7" y="213.3">4</text>
<text x="198.7" y="215.9">7</text>
<text x="178.4" y="219.7">3</text>
<text x="198.1" y="221">12</text>
<text x="198.7" y="218.4">9</text>
<text x="177.8" y="224.8">10</text>
<text x="177.8" y="227.3">13</text>
<text x="178.4" y="222.2">6</text>
<text x="355.6" y="227.4" transform="rotate(-90 355.6 227.4)">24</text>
<text x="386.1" y="227.4" transform="rotate(-90 386.1 227.4)">28</text>
<text x="177.8" y="233.7">15</text>
<text x="178.4" y="231.1">1</text>
<text x="375.9" y="233.7">15</text>
<text x="375.9" y="231.1">16</text>
<text x="355.6" y="240.1" transform="rotate(-90 355.6 240.1)">12</text>
<text x="386.1" y="240.1" transform="rotate(-90 386.1 240.1)">14</text>
<text x="178.4" y="248.9">2</text>
<text x="178.4" y="251.4">3</text>
<text x="198.1" y="251.4">17</text>
<text x="198.1" y="248.9">18</text>
<text x="178.4" y="254">4</text>
<text x="178.4" y="256.5">5</text>
<text x="198.1" y="256.5">15</text>
<text x="198.1" y="254">16</text>
<text x="178.4" y="259.1">6</text>
<text x="178.4" y="261.6">7</text>
<text x="198.1" y="261.6">13</text>
<text x="198.1" y="259.1">14</text>
<text x="178.4" y="264.1">8</text>
<text x="178.4" y="266.7">9</text>
<text x="198.1" y="266.7">11</text>
<text x="198.1" y="264.1">12</text>
<text x="177.8" y="274.3">19</text>
<text x="178.4" y="271.8">1</text>
</g>
<g font-size="1.3" fill="#725600">
<text x="168.6" y="117.8">SSHRAM</text>
<text x="172.4" y="115.3">SRD</text>
<text x="202.1" y="115.3">WAIT</text>
<text x="115.3" y="122.9">PXCK1</text>
<text x="172.3" y="125.4">H1B</text>
<text x="70.5" y="152.1">MSHRAM</text>
<text x="73.6" y="154.6">LACH</text>
<text x="74.4" y="159.7">MRD</text>
<text x="146.9" y="161">H2B</text>
<text x="167.1" y="275.3">MSHRAM</text>
</g>
<text font-size="1.3" fill="#0000c2" x="94.5" y="164.6">Called WRIT in original schematics.</text>
</svg>
